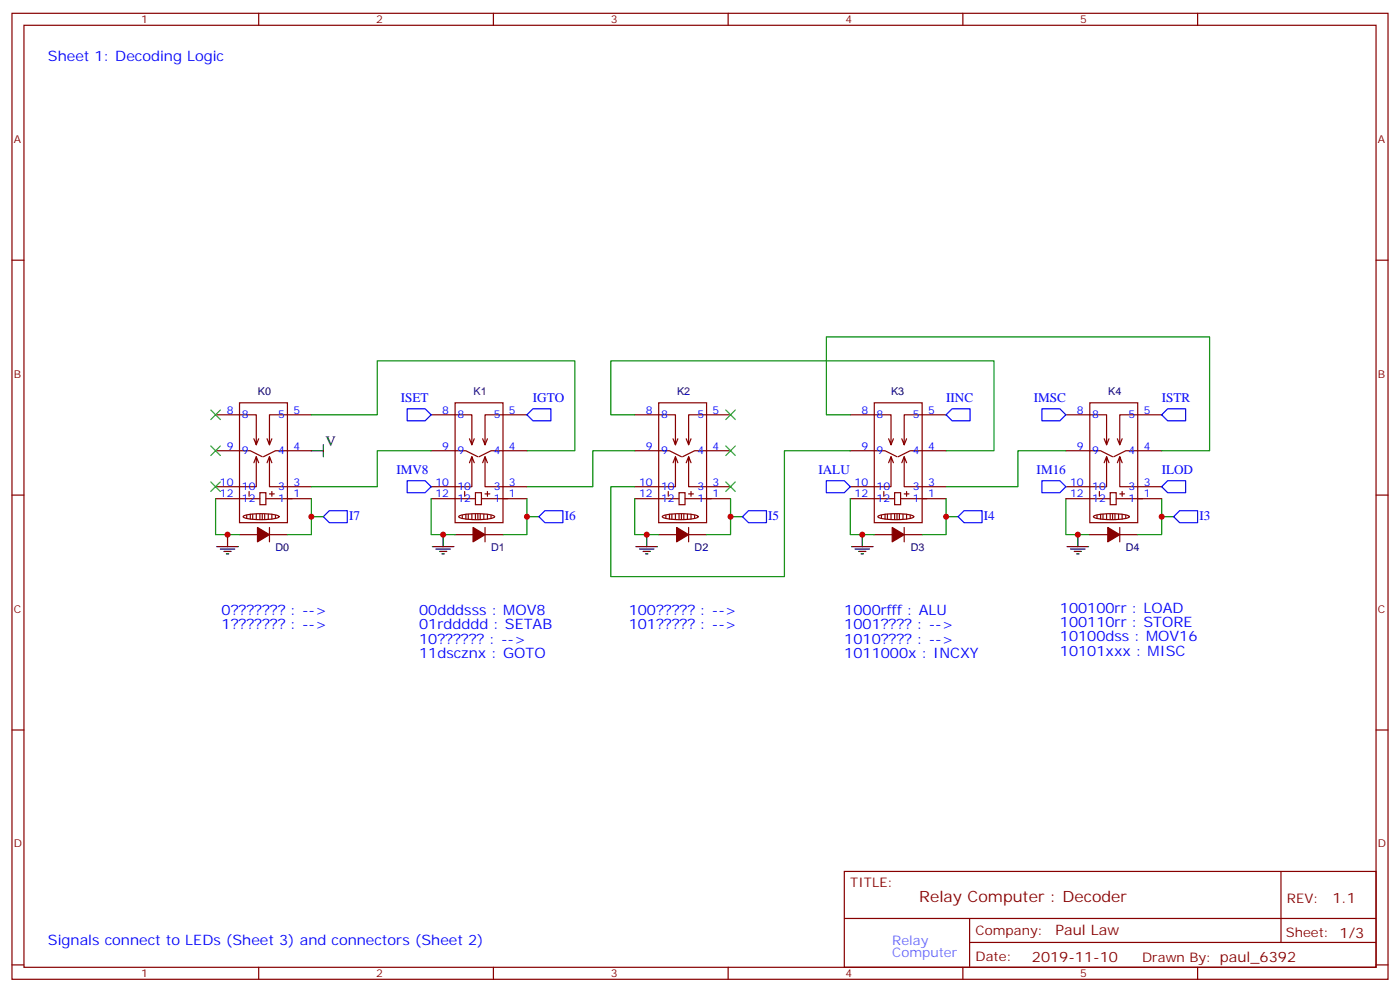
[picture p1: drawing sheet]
<svg xmlns="http://www.w3.org/2000/svg" width="412mm" height="292mm" viewBox="0 0 412 292" stroke-linecap="round" stroke-linejoin="round" font-family="sans-serif">
<g fill="none" stroke="#870000" stroke-width=".35">
<path d="M3.5 3.9h405.4v284.4h-405.4zM7.1 7.4h398.2v277.3h-398.2zM76.2 3.9v3.5M145.3 3.9v3.5M214.5 3.9v3.5M283.6 3.9v3.5M352.8 3.9v3.5M3.5 76.6h3.6M405.3 76.6h3.6M70.6 118.6h14.1v35.2h-14.1zM134.1 118.6h14.1v35.2h-14.1zM194 118.6h14.1v35.2h-14.1z"/>
<path d="M257.5 118.6h14.1v35.2h-14.1zM321 118.6h14.1v35.2h-14.1zM63.5 132.7h10.2l3.6 1.7M63.5 122.1h12v8.8l-.7-1.7M75.5 134.4l-.7 1.8M76.2 136.2l-.7-1.8v8.9h-12M76.2 129.2l-.7 1.7M79.4 134.4l-.7 1.8M80.1 136.2l-.7-1.8v8.9h12.3M80.1 129.2l-.7 1.7M91.7 132.7h-10.6l-3.5 1.7M91.7 122.1h-12.3v8.8l-.7-1.7"/>
<path d="M127 132.7h10.2l3.6 1.7M127 122.1h12v8.8l-.7-1.7M139 134.4l-.7 1.8M139.7 136.2l-.7-1.8v8.9h-12M139.7 129.2l-.7 1.7M142.9 134.4l-.7 1.8M143.6 136.2l-.7-1.8v8.9h12.3M143.6 129.2l-.7 1.7M155.2 132.7h-10.6l-3.5 1.7M155.2 122.1h-12.3v8.8l-.7-1.7M187 132.7h10.2l3.5 1.7M187 122.1h12v8.8l-.7-1.7"/>
<path d="M199 134.4l-.7 1.8M199.7 136.2l-.7-1.8v8.9h-12M199.7 129.2l-.7 1.7M202.8 134.4l-.7 1.8M203.6 136.2l-.8-1.8v8.9h12.4M203.6 129.2l-.8 1.7M215.2 132.7h-10.6l-3.5 1.7M215.2 122.1h-12.4v8.8l-.7-1.7M250.5 132.7h10.2l3.5 1.7M250.5 122.1h12v8.8l-.7-1.7M262.5 134.4l-.7 1.8M263.2 136.2l-.7-1.8v8.9h-12"/>
<path d="M263.2 129.2l-.7 1.7M266.3 134.4l-.7 1.8M267.1 136.2l-.8-1.8v8.9h12.4M267.1 129.2l-.8 1.7M278.7 132.7h-10.6l-3.5 1.7M278.7 122.1h-12.4v8.8l-.7-1.7M314 132.7h10.2l3.5 1.7M314 122.1h12v8.8l-.7-1.7M326 134.4l-.7 1.8M326.7 136.2l-.7-1.8v8.9h-12M326.7 129.2l-.7 1.7M329.8 134.4l-.7 1.8"/>
<path d="M330.6 136.2l-.8-1.8v8.9h12.4M330.6 129.2l-.8 1.7M342.2 132.7h-10.6l-3.5 1.7M342.2 122.1h-12.4v8.8l-.7-1.7M3.5 145.7h3.6M63.5 146.8h13.1M70.6 157.4h5.2M71.7 151.9a19.4 19.4 0 0 1 10.4 0l.1 .2a8.7 8.7 0 0 1-5.3 .9 8.7 8.7 0 0 1-5.3-.9zM72.7 151.7v.7M73.4 144.7v1.4M73.7 151.4v1.4M74.4 151.4v1.4"/>
<path d="M75.5 151.4v1.4M76.6 145h1.7v3.6h-1.7zM76.6 151.4v1.4M77.3 151.4v1.4M78 151.4v1.4M78.3 146.8h13.4M79 151.4v1.4M79.4 145.4h1.4M79.4 155.3v4.2M79.4 157.4h5.3M80.1 144.7v1.4M80.1 151.4v1.4"/>
<path d="M81.1 151.7v.7M127 146.8h13.1M134.1 157.4h5.2M135.2 151.9a19.4 19.4 0 0 1 10.4 0l.1 .2a8.7 8.7 0 0 1-5.3 .9 8.7 8.7 0 0 1-5.3-.9zM136.2 151.7v.7M136.9 144.7v1.4M137.2 151.4v1.4M137.9 151.4v1.4M139 151.4v1.4M140.1 145h1.7v3.6h-1.7zM140.1 151.4v1.4M140.8 151.4v1.4"/>
<path d="M141.5 151.4v1.4M141.8 146.8h13.4M142.5 151.4v1.4M142.9 145.4h1.4M142.9 157.4h5.3M142.9 155.3v4.2M143.6 144.7v1.4M143.6 151.4v1.4M144.6 151.7v.7M187 146.8h13M194 157.4h5.3M195.2 151.9a19.4 19.4 0 0 1 10.4 0l.1 .2a8.7 8.7 0 0 1-5.3 .9 8.7 8.7 0 0 1-5.3-.9z"/>
<path d="M196.1 151.7v.7M196.8 144.7v1.4M197.2 151.4v1.4M197.9 151.4v1.4M199 151.4v1.4M200 145h1.8v3.6h-1.8zM200 151.4v1.4M200.7 151.4v1.4M201.4 151.4v1.4M201.8 146.8h13.4M202.5 151.4v1.4M202.8 145.4h1.5"/>
<path d="M202.8 157.4h5.3M202.8 155.3v4.2M203.6 144.7v1.4M203.6 151.4v1.4M204.6 151.7v.7M250.5 146.8h13M257.5 157.4h5.3M258.7 151.9a19.4 19.4 0 0 1 10.4 0l.1 .2a8.7 8.7 0 0 1-5.3 .9 8.7 8.7 0 0 1-5.3-.9zM259.6 151.7v.7M260.3 144.7v1.4M260.7 151.4v1.4M261.4 151.4v1.4"/>
<path d="M262.5 151.4v1.4M263.5 145h1.8v3.6h-1.8zM263.5 151.4v1.4M264.2 151.4v1.4M264.9 151.4v1.4M265.3 146.8h13.4M266 151.4v1.4M266.3 145.4h1.5M266.3 157.4h5.3M266.3 155.3v4.2M267.1 144.7v1.4M267.1 151.4v1.4"/>
<path d="M268.1 151.7v.7M314 146.8h13M321 157.4h5.3M322.2 151.9a19.4 19.4 0 0 1 10.4 0l.1 .2a8.7 8.7 0 0 1-5.3 .9 8.7 8.7 0 0 1-5.3-.9zM323.1 151.7v.7M323.8 144.7v1.4M324.2 151.4v1.4M324.9 151.4v1.4M326 151.4v1.4M327 145h1.8v3.6h-1.8zM327 151.4v1.4M327.7 151.4v1.4"/>
<path d="M328.4 151.4v1.4M328.8 146.8h13.4M329.5 151.4v1.4M329.8 145.4h1.5M329.8 157.4h5.3M329.8 155.3v4.2M330.6 144.7v1.4M330.6 151.4v1.4M331.6 151.7v.7M405.3 145.7h3.6M3.5 214.9h3.6M405.3 214.9h3.6"/>
<path d="M248.7 256.5h156.6v28.2h-156.6zM377.3 256.5v20.9M248.7 270.4h156.5M285.6 277.4h119.6M285.6 270.4v14.1M3.5 284h3.6M76.2 284.7v3.6M145.3 284.7v3.6M214.5 284.7v3.6M283.6 284.7v3.6M352.8 284.7v3.6M405.3 284h3.6"/>
</g>
<g fill="#870000" stroke="#870000" stroke-width=".35">
<path d="M75.8 155.3l3.6 2.1-3.6 2.1z"/>
<path d="M139.3 155.3l3.6 2.1-3.6 2.1z"/>
<path d="M199.3 155.3l3.5 2.1-3.5 2.1z"/>
<path d="M262.8 155.3l3.5 2.1-3.5 2.1z"/>
<path d="M326.3 155.3l3.5 2.1-3.5 2.1z"/>
</g>
<g fill="none" stroke="#000" stroke-width=".35">
<path d="M91.7 132.7h3.5M95.2 130.9v3.5M67 157.4v3.5M130.5 157.4v3.5M190.5 157.4v3.5M254 157.4v3.5M317.5 157.4v3.5M63.9 160.9h6.3M64.9 161.6h4.2M66 162.3h2.1M66.7 163h.7M127.4 160.9h6.3"/>
<path d="M128.4 161.6h4.2M129.5 162.3h2.1M130.2 163h.7M187.3 160.9h6.4M188.4 161.6h4.2M189.4 162.3h2.2M190.1 163h.8M250.8 160.9h6.4M251.9 161.6h4.2M252.9 162.3h2.2M253.6 163h.8M314.3 160.9h6.4"/>
<path d="M315.4 161.6h4.2M316.4 162.3h2.2M317.1 163h.8"/>
</g>
<g fill="none" stroke="#00f" stroke-width=".35">
<path d="M119.9 120.3h5.3l1.8 1.8-1.8 1.8h-5.3zM157 120.3h5.3v3.6h-5.3l-1.8-1.8zM278.7 122.1l1.8-1.8h5.3v3.6h-5.3zM306.9 120.3h5.3l1.8 1.8-1.8 1.8h-5.3zM342.2 122.1l1.8-1.8h5.2v3.6h-5.2zM95.2 152.1l1.8-1.8h5.3v3.5h-5.3zM119.9 141.5h5.3l1.8 1.8-1.8 1.7h-5.3zM158.7 152.1l1.8-1.8h5.3v3.5h-5.3zM218.7 152.1l1.8-1.8h5.3v3.5h-5.3zM243.4 141.5h5.3l1.8 1.8-1.8 1.7h-5.3zM282.2 152.1l1.8-1.8h5.3v3.5h-5.3zM306.9 141.5h5.3l1.8 1.8-1.8 1.7h-5.3z"/>
<path d="M342.2 143.3l1.8-1.8h5.2v3.5h-5.2zM345.7 152.1l1.8-1.8h5.3v3.5h-5.3z"/>
</g>
<g fill="none" stroke="#008700" stroke-width=".35">
<path d="M91.7 122.1h19.4v-15.9h58.2v26.5h-14.1M127 132.7h-15.9v10.6h-19.4M187 132.7h-12.4v10.6h-19.4M187 122.1h-7.1v-15.9h112.9v26.5h-14.1M250.5 132.7h-19.4v37h-51.2v-26.4h7.1M250.5 122.1h-7.1v-22.9h112.9v33.5h-14.1M314 132.7h-14.1v10.6h-21.2M63.5 146.8v10.6h7.1M91.7 146.8v5.3M95.2 152.1h-3.5v5.3h-7M127 146.8v10.6h7.1M155.2 146.8v5.3"/>
<path d="M158.7 152.1h-3.5v5.3h-7M187 146.8v10.6h7M215.2 146.8v5.3M218.7 152.1h-3.5v5.3h-7.1M250.5 146.8v10.6h7M278.7 146.8v5.3M282.2 152.1h-3.5v5.3h-7.1M314 146.8v10.6h7M342.2 146.8v5.3h3.5M342.2 152.1v5.3h-7.1"/>
</g>
<path d="M62.1 120.7l2.8 2.8M62.1 131.3l2.8 2.8M64.9 120.7l-2.8 2.8M64.9 131.3l-2.8 2.8M213.8 120.7l2.8 2.8M213.8 131.3l2.8 2.8M216.6 120.7l-2.8 2.8M216.6 131.3l-2.8 2.8M62.1 141.9l2.8 2.8M64.9 141.9l-2.8 2.8M213.8 141.9l2.8 2.8M216.6 141.9l-2.8 2.8" fill="none" stroke="#3c3" stroke-width=".35"/>
<g fill="#c00">
<circle cx="342.2" cy="152.1" r=".88"/>
<circle cx="278.7" cy="152.1" r=".88"/>
<circle cx="155.2" cy="152.1" r=".88"/>
<circle cx="190.5" cy="157.4" r=".88"/>
<circle cx="254" cy="157.4" r=".88"/>
<circle cx="130.5" cy="157.4" r=".88"/>
<circle cx="67" cy="157.4" r=".88"/>
<circle cx="317.5" cy="157.4" r=".88"/>
<circle cx="91.7" cy="152.1" r=".88"/>
<circle cx="215.2" cy="152.1" r=".88"/>
</g>
<text font-size="4.6" fill="#800" x="270.8" y="265.5">Relay Computer : Decoder</text>
<g font-size="4.2" fill="#00f">
<text x="14.1" y="18">Sheet 1: Decoding Logic</text>
<text x="65.3" y="181">0??????? : --&gt;</text>
<text x="65.3" y="185.2">1??????? : --&gt;</text>
<text x="123.5" y="181">00dddsss : MOV8</text>
<text x="123.5" y="185.2">01rddddd : SETAB</text>
<text x="185.2" y="181">100????? : --&gt;</text>
<text x="185.2" y="185.2">101????? : --&gt;</text>
<text x="248.7" y="181">1000rfff : ALU</text>
<text x="248.7" y="185.2">1001???? : --&gt;</text>
<text x="312.2" y="180.3">100100rr : LOAD</text>
<text x="312.2" y="184.5">100110rr : STORE</text>
<text x="123.5" y="189.5">10?????? : --&gt;</text>
<text x="248.7" y="189.5">1010???? : --&gt;</text>
<text x="312.2" y="188.8">10100dss : MOV16</text>
<text x="123.5" y="193.7">11dscznx : GOTO</text>
<text x="248.7" y="193.7">1011000x : INCXY</text>
<text x="312.2" y="193">10101xxx : MISC</text>
<text x="14.1" y="278">Signals connect to LEDs (Sheet 3) and connectors (Sheet 2)</text>
</g>
<text font-size="4.2" x="95.9" y="131.3">V</text>
<g font-size="4.2" fill="#800">
<text x="392.5" y="265.8">1.1</text>
<text x="310.9" y="275.3">Paul Law</text>
<text x="304" y="283.1">2019-11-10</text>
</g>
<g font-size="3.9" fill="#00f">
<text x="118.1" y="118.4">ISET</text>
<text x="157" y="118.4">IGTO</text>
<text x="278.7" y="118.4">IINC</text>
<text x="304.5" y="118.4">IMSC</text>
<text x="342.2" y="118.4">ISTR</text>
<text x="116.7" y="139.6">IMV8</text>
<text x="241.1" y="139.6">IALU</text>
<text x="305.4" y="139.6">IM16</text>
<text x="342.2" y="139.6">ILOD</text>
<text x="102.8" y="153.1">I7</text>
<text x="166.3" y="153.1">I6</text>
<text x="226.3" y="153.1">I5</text>
<text x="289.8" y="153.1">I4</text>
<text x="353.3" y="153.1">I3</text>
</g>
<g font-size="3.9" fill="#800">
<text x="250.5" y="261.1">TITLE:</text>
<text x="379.1" y="265.8">REV:</text>
<text x="287.4" y="275.3">Company:</text>
<text x="378.7" y="275.9">Sheet: 1/3</text>
<text x="287.4" y="283">Date:</text>
<text x="336.4" y="283.1">Drawn By: paul_6392</text>
</g>
<g font-size="3.9" fill="#39c">
<text x="262.8" y="278">Relay</text>
<text x="262.8" y="281.6">Computer</text>
</g>
<g font-size="3.2" fill="#800">
<text x="41.6" y="6.9">1</text>
<text x="110.8" y="6.9">2</text>
<text x="179.9" y="6.9">3</text>
<text x="249.1" y="6.9">4</text>
<text x="318.2" y="6.9">5</text>
<text x="4.1" y="42">A</text>
<text x="405.9" y="42">A</text>
<text x="4.1" y="111.2">B</text>
<text x="405.9" y="111.2">B</text>
<text x="4.1" y="180.3">C</text>
<text x="405.9" y="180.3">C</text>
<text x="4.1" y="249.4">D</text>
<text x="405.9" y="249.4">D</text>
<text x="41.6" y="287.7">1</text>
<text x="110.8" y="287.7">2</text>
<text x="179.9" y="287.7">3</text>
<text x="249.1" y="287.7">4</text>
<text x="318.2" y="287.7">5</text>
</g>
<g font-size="3.2" fill="#000080">
<text x="76" y="116.3">K0</text>
<text x="139.5" y="116.3">K1</text>
<text x="199.5" y="116.2">K2</text>
<text x="262.5" y="116.2">K3</text>
<text x="326.5" y="116.2">K4</text>
<text x="81.1" y="162.1">D0</text>
<text x="144.6" y="162.1">D1</text>
<text x="204.6" y="162.1">D2</text>
<text x="268.3" y="162.1">D3</text>
<text x="331.6" y="162.1">D4</text>
</g>
<g font-size="3.2" fill="#00f">
<text x="66.8" y="121.7">8</text>
<text x="71.3" y="123.2">8</text>
<text x="81.9" y="123.2">5</text>
<text x="86.4" y="121.7">5</text>
<text x="130.3" y="121.7">8</text>
<text x="134.8" y="123.2">8</text>
<text x="145.4" y="123.2">5</text>
<text x="149.9" y="121.7">5</text>
<text x="190.2" y="121.7">8</text>
<text x="194.7" y="123.2">8</text>
<text x="205.4" y="123.2">5</text>
<text x="209.9" y="121.7">5</text>
<text x="253.7" y="121.7">8</text>
<text x="258.2" y="123.2">8</text>
<text x="268.9" y="123.2">5</text>
<text x="273.4" y="121.7">5</text>
<text x="317.2" y="121.7">8</text>
<text x="321.7" y="123.2">8</text>
<text x="332.4" y="123.2">5</text>
<text x="336.9" y="121.7">5</text>
<text x="66.8" y="132.3">9</text>
<text x="71.3" y="133.7">9</text>
<text x="81.9" y="133.7">4</text>
<text x="86.4" y="132.3">4</text>
<text x="130.3" y="132.3">9</text>
<text x="134.8" y="133.7">9</text>
<text x="145.4" y="133.7">4</text>
<text x="149.9" y="132.3">4</text>
<text x="190.2" y="132.3">9</text>
<text x="194.7" y="133.7">9</text>
<text x="205.4" y="133.7">4</text>
<text x="209.9" y="132.3">4</text>
<text x="253.7" y="132.3">9</text>
<text x="258.2" y="133.7">9</text>
<text x="268.9" y="133.7">4</text>
<text x="273.4" y="132.3">4</text>
<text x="317.2" y="132.3">9</text>
<text x="321.7" y="133.7">9</text>
<text x="332.4" y="133.7">4</text>
<text x="336.9" y="132.3">4</text>
<text x="64.8" y="142.9">10</text>
<text x="86.4" y="142.9">3</text>
<text x="128.3" y="142.9">10</text>
<text x="149.9" y="142.9">3</text>
<text x="188.2" y="142.9">10</text>
<text x="209.9" y="142.9">3</text>
<text x="251.7" y="142.9">10</text>
<text x="273.4" y="142.9">3</text>
<text x="315.2" y="142.9">10</text>
<text x="336.9" y="142.9">3</text>
<text x="64.8" y="146.4">12</text>
<text x="71.3" y="147.8">12</text>
<text x="71.3" y="144.3">10</text>
<text x="81.9" y="144.3">3</text>
<text x="81.9" y="147.8">1</text>
<text x="86.4" y="146.4">1</text>
<text x="128.3" y="146.4">12</text>
<text x="134.8" y="147.8">12</text>
<text x="134.8" y="144.3">10</text>
<text x="145.4" y="144.3">3</text>
<text x="145.4" y="147.8">1</text>
<text x="149.9" y="146.4">1</text>
<text x="188.2" y="146.4">12</text>
<text x="194.7" y="147.8">12</text>
<text x="194.7" y="144.3">10</text>
<text x="205.4" y="144.3">3</text>
<text x="205.4" y="147.8">1</text>
<text x="209.9" y="146.4">1</text>
<text x="251.7" y="146.4">12</text>
<text x="258.2" y="147.8">12</text>
<text x="258.2" y="144.3">10</text>
<text x="268.9" y="144.3">3</text>
<text x="268.9" y="147.8">1</text>
<text x="273.4" y="146.4">1</text>
<text x="315.2" y="146.4">12</text>
<text x="321.7" y="147.8">12</text>
<text x="321.7" y="144.3">10</text>
<text x="332.4" y="144.3">3</text>
<text x="332.4" y="147.8">1</text>
<text x="336.9" y="146.4">1</text>
</g>
</svg>
